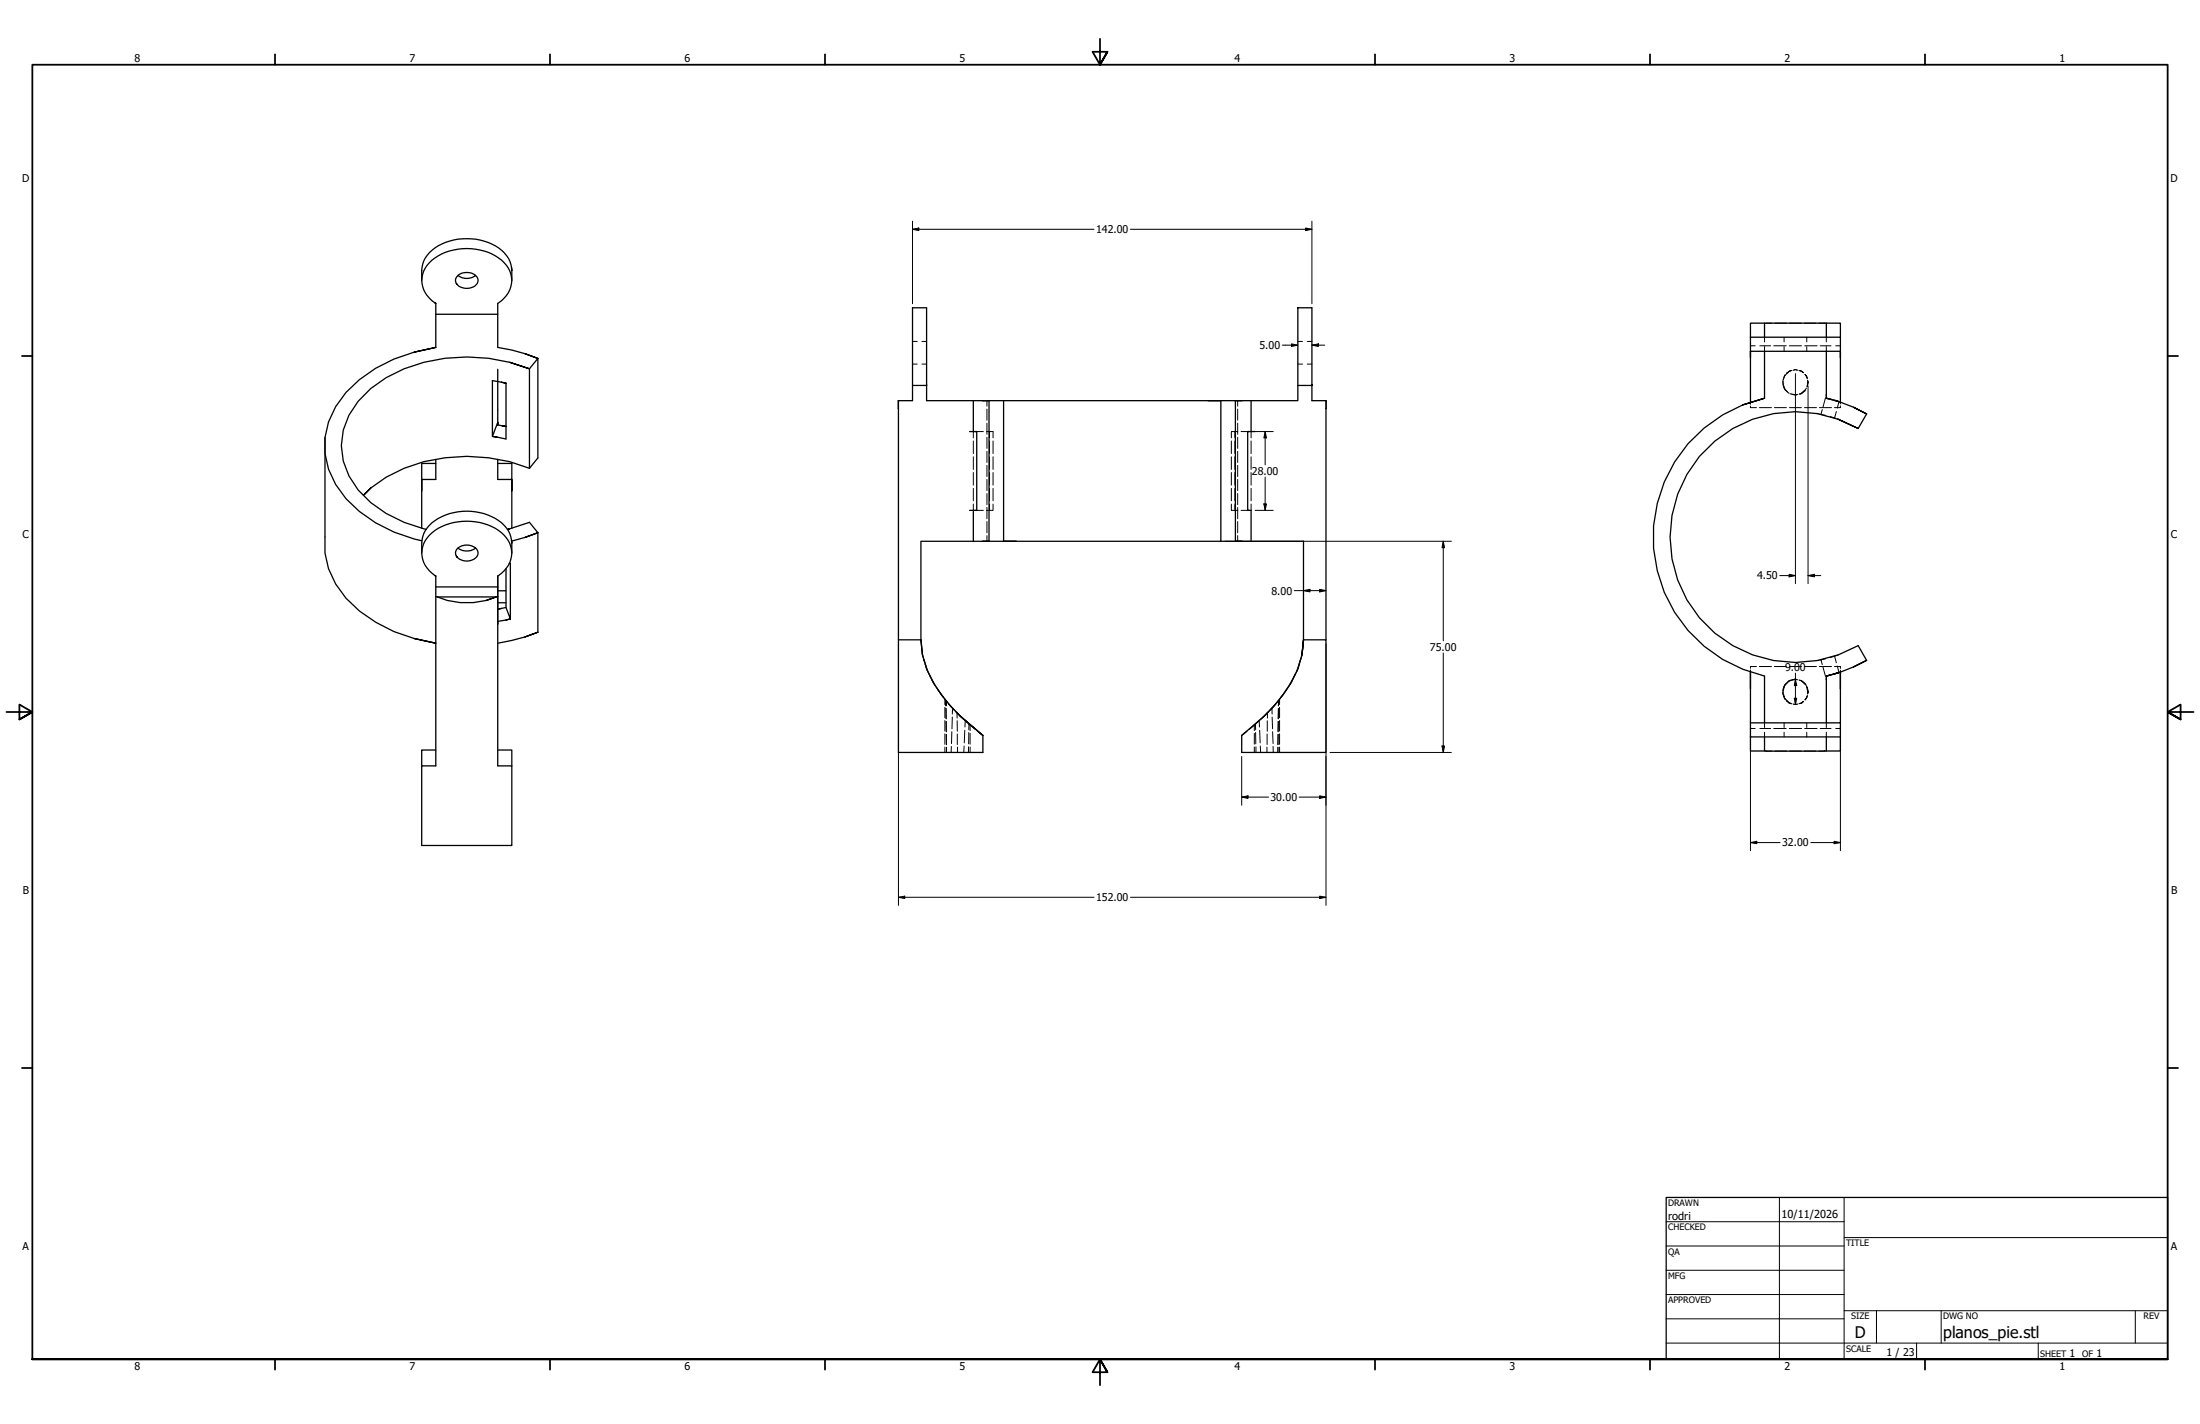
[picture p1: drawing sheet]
<svg xmlns="http://www.w3.org/2000/svg" width="864mm" height="559mm" viewBox="0 0 864 559" stroke-linecap="round" stroke-linejoin="round" font-family="sans-serif">
<!-- layer: Visible (ANSI) -->
<g fill="none" stroke="#000" stroke-width=".51">
<path d="M170.8 118.9l.3 .2a10.2 10.2 0 0 1-.3-17.9 22.4 22.4 0 0 1 27.1 1.9 10 10 0 0 1-2.5 16v17.2l5.5 1.1 5.2 1.4 5 1.9-5-1.9M171.1 119.1v17.2M179.1 111.3l.2 .2a2.93 2.93 0 0 1 2.6-4.4 4.2 4.2 0 0 1 5.7 3.3 5 5 0 0 1-8 1.4l-.3-.3M179.8 108.1a5.6 5.6 0 0 0 6.9 0h-.1M200.8 104.9l.1 1.2a12.6 12.6 0 0 0-9.3-11 22.4 22.4 0 0 0-23.1 4.1 10 10 0 0 0-3 6.9v3.9M200.9 106.1v3.9M162.6 138.2l8.5-1.9a59.6 59.6 0 0 0-35.3 17.7 30 30 0 0 0 0 41.7 55.3 55.3 0 0 0 29.8 16.5M171.1 123.3h24.3M687.1 132.3h35.3M692.7 126.8h-5.6v5.5M692.7 137.9v18.4M716.9 126.8h5.5v11.1h-35.3v-5.6"/>
<path d="M716.9 126.8h-24.2v5.5M716.9 126.8v5.5M716.9 137.9v18.4M195.4 144.9v21.9l3.2 .5-1.6-.2M196.8 150l1.8 .4-5.3-1v21.9l2.1-5.6v1.1v-1.1M198.6 150.4v21.9l-5.3-1 1.8 .2M200.1 142.2l7.7 2.5a66.5 66.5 0 0 0-56.2 3.5 34.7 34.7 0 0 0-16.9 20.6 26.5 26.5 0 0 0 5.9 23.5 48.9 48.9 0 0 0 26.7 15.4M211.1 140.7v39l-3.3 4.1v-39.1zM352.7 157.2v3.1M358.2 151.3v5.9h-5.5v93.9M358.2 151.3h5.5v5.9h18.4M363.7 150.9v.4v-30.5h-5.5v30.5"/>
<path d="M382.1 157.2h6.1h-2.6M382.1 157.2v12.2M388.2 157.2h5.8v55.2h-5.8zM394 157.2h85.2h-4.9M479.2 157.2h5.7v55.2h-5.7zM487.6 157.2h-2.7h6.2M491.1 157.2v12.2M509.5 151.3h5.5v5.9h5.5v93.9M509.5 151.3v5.9h-18.4M515 150.9v.4v-30.5h-5.5v30.5M520.5 157.2v3.1M684.1 158.9l8.6-2.6a55.8 55.8 0 0 0-43.8 54.5 55.8 55.8 0 0 0 43.8 54.5v18.4"/>
<path d="M687.1 140.4v-2.5v20.1M708.5 153.4l-1.6 1.2M716.9 156.3l5 1.3-1.6-.5M716.9 156.3l5.5 1.5 5.2 2 5.1 2.6-5.1-2.6M716.9 156.3l1.7 .4M721.9 157.6l.5 .2M722.4 140.4v-2.5v19.9M127.6 171.7v39.1a30.9 30.9 0 0 0 8.2 24 58.5 58.5 0 0 0 35.3 17.6l-8.5-1.8M380.6 169.4h1.5M382.1 169.4h1.3h-.4M383.4 169.4v30.9M489.8 169.4v30.9"/>
<path d="M490.3 169.4h-.5h1.3M491.1 169.4h1.5M721.6 164.5l7.8 3.6a49.2 49.2 0 0 0-73.8 42.7 49.2 49.2 0 0 0 73.8 42.6l3.3 5.7M732.7 162.4l-3.3 5.7M165.5 192.6v-4.4v19.1M171.1 180.3v7.9h-5.6v-6.3h5.6M195.4 180.3v7.9h5.5v-6.3h-5.5M200.9 192.6v-4.4v19.1M207.8 183.8a65.9 65.9 0 0 0-56.2 3.5l-6.1 4.2-2.8 2.9 2.8-2.9M179.1 218.2l.2 .3a2.93 2.93 0 0 1 2.6-4.4 4.2 4.2 0 0 1 5.7 3.2 5 5 0 0 1-7.5 1.9l-.8-.7M179.8 215.1a5.8 5.8 0 0 0 6.9 0h-.1M200.1 207.5l-1 .2 8.7-2.7 3.3 4v39.1"/>
<path d="M200.8 211.9l.1 1.2a12 12 0 0 0-7.9-10.3 22.4 22.4 0 0 0-24.5 3.4 10 10 0 0 0-3 6.9v3.9M200.9 213.1v3.9M206.1 210.9l5-1.9-5 1.9-5.2 1.4M380.6 200.3h2.8h-.4M382.1 212.4h-20.6v38.7h-8.8M382.1 212.4h6.1h-2.6M382.1 200.3v12.1M398.9 212.4h-4.9h85.2M487.6 212.4h-2.7h6.2M490.3 200.3h-.5h1.3v12.1M491.1 212.4h20.6v38.7M170.8 225.9l.3 .2a10.2 10.2 0 0 1-.3-17.9 23 23 0 0 1 26.1 .9 10.1 10.1 0 0 1-1.5 17v18.8"/>
<path d="M171.1 226.1v74.4h-5.6v31.3h35.4v-31.3h-5.5v-70.2h-24.3M171.1 234.2l.6 .1M171.7 234.3a29.6 29.6 0 0 0 23.1 0l-4 1.3M195.4 234.2l-23.7 .1M195.4 231.8h3.2M195.4 236.5h3.2M198.6 238.4l-3.2 .6 1.4-.2M199.9 221.1l.4-.1v21.9l-1.7-4.5v-15.3M198.7 243.3l1.6-.4-4.9 .9M206.1 249.9l5-1.8-5 1.8-10.7 2.5M352.7 251.1v44.2h33.1v-6.7M362.1 257.2l-.6-6.1a36.3 36.3 0 0 0 7.9 21.3l3.6 4.5 4 4.2 8.8 7.5-8.8-7.5"/>
<path d="M362.8 259.1l1.2 3.9M510.4 259.1l-1.2 3.9M511.7 251.1h8.8v44.2h-33.1v-6.7a67 67 0 0 0 22.1-26.2l1.6-5.6 .6-5.7-.6 5.7M511.7 251.1l-.7 6.1M365.1 265.2l1.7 3.3M368.2 270.6l2.1 3M372.9 276.7l.3 .4M500.3 276.7l-.3 .4M505 270.6l-2.1 3M508.1 265.2l-1.7 3.3M687.1 270.3v-6.7v20.1M699.9 271.9l.4 1.5"/>
<path d="M700.3 269.5l-.3 1.5M700.7 274.1l1.3 1.4M702.2 267.3l-1.5 1.6M704.8 266.5l-2.4 .6M707.6 267.5l1.3 1.2M709.2 269.4l.5 1.9M718.6 264.9l-1.7 .4v18.4M722.4 263.8l-.5 .1M722.4 270.3v-6.6v25.5M727.6 261.7l5.1-2.6-5.1 2.6-5.2 2.1-5.5 1.5 5-1.4-1.6 .5M171.1 294.3h-5.6v6.2M195.4 294.3h5.5v6.2"/>
<path d="M376.9 280.9l.2 .3M496.4 280.9l-.3 .3M687.1 289.2v5.5h5.6M687.1 283.7h35.3M687.1 283.7v5.5M687.2 289.2h35.2M692.7 289.2v5.5h24.2M716.9 289.2v5.5M722.4 289.2v5.5h-5.5"/>
</g>
<!-- layer: Hidden (ANSI) -->
<g fill="none" stroke="#000" stroke-width=".39">
<path d="M358.2 134h1.8M361.9 134h1.8M509.5 134h1.8M513.1 134h1.9M687.1 135.7h1.9M690.8 135.7h4.3M692.7 132.3v1.9M692.7 136v1.9M693.3 126.8h2.3M696.3 135.7h4.9M696.7 126.8h4.7M700.3 132.3v1.9"/>
<path d="M700.3 136v1.9M702.4 135.7h4.8M702.5 126.8h4.6M708.2 126.8h4.7M708.4 135.7h4.9M709.2 132.3v1.9M709.2 136v1.9M714 126.8h2.3M714.5 135.7h4.3M716.9 132.3v1.9M716.9 136v1.9M720.6 135.7h1.8"/>
<path d="M358.2 142.9h1.8M361.9 142.9h1.8M387.4 157.2v2.2M485.8 157.2v2.2M509.5 142.9h1.8M513.1 142.9h1.9M687.1 158v.6M687.1 159.3v.7h2.4M690.6 160h4.8M696.5 160h4.7M699.9 150.7l.6 1.8M700 149.5l-.2 .6 .7 2.4"/>
<path d="M700.1 151.4l.7 1.7M700.5 152.5l1.2 1.2M700.5 152.5l.1 .2M700.7 147.2l-.8 2 .1 1.4M700.7 147.1l-.7 1.7M700.7 152.9l.1 .2M700.8 153.1l1.4 1.2M701.5 146.3l-.3 .3M702.3 145.7l-2 2.3M702.3 145.7l-.4 .3M702.4 160h4.7M702.4 145.7h-.1"/>
<path d="M702.6 154.5l.3 .1M702.8 145.5l-1.5 1M702.8 145.5h-.2M703.1 154.6l1.7 .4M703.1 145.5l-.8 .2M703.3 154.7l1.5 .3M703.5 145.4l-.7 .1M704.8 145l-.8 .3M704.8 145l-.7 .2M704.8 145l.8 .3M704.8 145l.7 .2M705.5 154.9l-.7 .1"/>
<path d="M705.6 154.7l-.8 .3M706.1 145.4l.7 .1M706.4 145.5l.7 .2M706.8 145.5l.2 .1M706.8 145.5l1 .7M707 154.5l-.8 .2M708 146.2l-.7-.5 .6 .6M708.3 160h4.7M708.5 153.1l-1.4 1.3M708.5 146.9l.6 .7M708.6 153.2l-1.3 1.1-.9 .3M708.6 146.9l.5 .7"/>
<path d="M708.7 147.1l.7 1M709.1 152.3l-.6 1.1M709.1 147.6l.2 .8M709.1 147.6l.1 .1M709.3 147.9l.1 .2M709.4 148.1l.1 .6M709.5 149.2l.2 .9M709.6 149.3l.1 .6M709.7 150.1l-.3 1.6M709.7 149.9v.2M709.7 150.1l-.4 1.6M709.7 149.9l-.2 1.2"/>
<path d="M714.2 160h4.7M716.6 156.1l-1 3.7M716.9 155.2v-.5v1.6M721.9 157.6l-.7 2.5M722.4 157.8v.7M722.4 159.3v.7h-2.3M382.1 169.4v2.4M382.1 173v5M382.1 179.3v4.9M383.4 169.4h2.6M387.3 169.4h2.5v2.4M387.4 160.5v4.4"/>
<path d="M387.4 166.1v4.3M387.4 171.6v4.4M387.4 177.1v4.4M388.4 169.4v2.4M388.4 173v5M388.4 179.3v4.9M389.8 173v5M389.8 179.3v4.9M483.4 173v5M483.4 179.3v4.9M484.8 169.4v2.4M484.8 173v5"/>
<path d="M484.8 179.3v4.9M485.8 160.5v4.4M485.8 166.1v4.3M485.8 171.6v4.4M485.8 177.1v4.4M485.9 169.4h-2.5v2.4M487.2 169.4h2.6M491.1 169.4v2.4M491.1 173v5M491.1 179.3v4.9M713.4 162.3l.5 .1M714.3 162.5l.5 .1"/>
<path d="M714.8 162.6l1.9 .4M715.3 160.7l-.5 1.9M718.4 163.4l1.8 .6M720.2 164l.5 .2M720.9 161.5l-.7 2.5M721.2 164.3l.4 .2M382.1 185.4v5M382.1 191.6v4.9M382.1 197.8v2.5M387.4 182.6v4.4M387.4 188.2v4.3M387.4 193.7v4.4"/>
<path d="M387.4 199.1v4.5M388.4 185.4v5M388.4 191.6v4.9M388.4 197.8v2.5M389.8 197.8v2.5h-2.5M389.8 185.4v5M389.8 191.6v4.9M483.4 197.8v2.5h2.5M483.4 185.4v5M483.4 191.6v4.9M484.8 185.4v5M484.8 191.6v4.9"/>
<path d="M484.8 197.8v2.5M485.8 182.6v4.4M485.8 188.2v4.3M485.8 193.7v4.4M485.8 199.1v4.5M491.1 185.4v5M491.1 191.6v4.9M491.1 197.8v2.5M383.4 200.3h2.6M387.4 204.7v4.4M387.4 210.2v2.2M485.8 204.7v4.4"/>
<path d="M485.8 210.2v2.2M487.2 200.3h2.6M361.5 251.1l.3 2.3M361.8 254.5l1 4.9M362.1 257.2l.2 .6M362.5 258.5l.3 .6M510.7 258.5l-.3 .6M511 257.2l-.1 .6M511.4 254.5l-1 4.9M511.7 251.1l-.2 2.3M713.9 259.1l-.5 .1M714.8 259h-.5"/>
<path d="M716.7 258.5l-1.9 .5 .5 1.8M720.2 257.5l-1.8 .6M720.2 257.5l.7 2.6M720.7 257.4l-.5 .1M721.6 257l-.4 .2M363.2 260.6l2 4.9M364 263l.3 .8M364.7 264.5l.4 .7M365.8 266.7l2.8 4.5M366.8 268.5l.4 .7M367.7 269.9l.5 .7M369.3 272.3l1.6 2.1"/>
<path d="M370.3 273.6l.2 .2M370.7 274.1l.2 .3M370.9 274.4v2.1M370.9 277.6v4.1M371.2 274.8l.1 .2M371.3 275l1.4 1.6M371.3 277v-2v2M371.3 278l.1 4.1M371.3 275l.6 .5M372.4 276.2l.5 .5M372.4 276.2l2.2 2.4M373.2 277.1l1.3 1.4"/>
<path d="M373.5 277.4l3.1 3.2M373.7 277.6l.3 .3-.2 2.3M375.1 279.1l.6 .7M375.4 279.5l2.8 2.7M375.7 279.8l.3 .4M375.7 279.8v2M375.7 279.8l.6 .6M497.8 279.5l-2.8 2.7M498.1 279.1l-.6 .7v2M499.3 277.9l-.6 .6M499.3 277.9l.1 2.3M499.5 277.6l-.2 .3"/>
<path d="M499.7 277.4l-3 3.2M499.8 277.4l-.5 .5M500 277.1l-.3 .3M500.8 276.2l-.5 .5M500.8 276.2l-2.2 2.4M501.8 278v4.1M501.8 275l-.5 .5M501.9 275l-1.5 1.6M501.9 275l-.1 2M502 274.8l-.1 .2M502.3 274.4v2.1M502.3 277.6v4.1"/>
<path d="M502.5 274.1l-.2 .3M502.9 273.6l-.2 .2M503.9 272.3l-1.6 2.1M505.5 269.9l-.5 .7M506.4 268.5l-.4 .7M507.4 266.7l-2.8 4.5M508.5 264.5l-.4 .7M509.2 263l-.3 .8M510 260.6l-.5 1.8-1.5 3.1M687.1 262.9v.7M689.5 261.6h-2.4v.7M690.6 261.6h4.8"/>
<path d="M696.5 261.6h4.7M699.8 271.6l.1 .3M700 271l-.1 1.4 .8 2-.7-1.7M700 271l-.1 .3M700.3 273.4l.1 .3M700.4 269.3l-.1 .2M700.5 273.9l.2 .2M700.5 269l-.6 1.8M700.5 269v.2M700.6 268.9l-.1 .1M700.7 268.9l-.2 .1M700.8 268.5l-.7 1.6"/>
<path d="M700.8 268.5l-.1 .2M701.2 275l.3 .3M701.3 275l1.5 1M702.1 275.6l.2 .2M702.2 275.7l.1 .1M702.2 267.2l-1.4 1.3M702.3 275.8l.8 .2M702.3 267.2l-.1 .1M702.3 275.8l.1 .1M702.4 261.6h4.7M702.4 267.1v.1M702.6 276h.2"/>
<path d="M702.8 276l.7 .2M702.9 266.9l-.3 .2M704 276.3l.8 .2M704.1 276.4l.7 .1M704.8 266.5l-1.5 .3M704.8 266.5l.8 .3M704.8 266.5l.7 .2M705.5 276.4l-.7 .1M705.6 276.3l-.8 .2M706.2 266.8l.8 .3M706.4 267l.7 .1M706.8 276l-.7 .2"/>
<path d="M706.9 267l1.8 1.5M707 276h-.2M707.3 275.8l-.2 .1M707.3 275.8l-.9 .2M707.4 267.3l1.2 1.1M707.5 267.4l.1 .1M707.8 275.3l-1 .7M707.9 275.2l-.6 .6M708 275.3l-.7 .5M708.3 261.6h4.7M708.9 268.7l.1 .2M709.1 274l-.6 .6"/>
<path d="M709.1 269.1l.1 .3M709.1 274l-.5 .7M709.2 273.8l-.1 .2M709.2 269.5l.5 2.2M709.3 273.2l-.2 .8M709.4 273.4l-.7 1M709.4 273.4l-.1 .2M709.4 269.8l.3 1.7M709.5 272.9l-.1 .5M709.7 271.3h.1M709.7 271.6l-.2 .8M709.7 271.4v.1"/>
<path d="M709.7 271.7h.1M709.7 271.7l-.1 .6M714.2 261.6h4.7M715.6 261.7l1 3.7M716.9 265.3v1.5v-.4M720.1 261.6h2.3v.7M721.2 261.4l.7 2.5M722.4 263v.7M370.9 282.8v4.1M370.9 288v4.1M370.9 293.2v2.1M371.4 283.1l.1 4"/>
<path d="M371.5 288.2v4M371.5 293.2v2.1M373.4 292.9v2.4M373.6 287.1l-.1 4.7M373.8 281.4l-.1 4.6M375.7 282.8l.1 4.2M375.8 288v4.2M375.9 293.2v2.1M376.4 280.5l1.1 1.1M377.3 281.4l1.6 1.4M378.5 292.7l-.2 2.6M378.7 286.6l-.2 4.9"/>
<path d="M378.9 282.8l.6 .6M378.9 282.8l-.1 2.5M379.3 283.1l1.1 1.1M380.2 284l.6 .5M380.2 293.1v2.2M380.3 287.5l-.1 4.4M380.4 284.2l.1 .1M380.4 284.2l-.1 2.2M380.7 284.4l.1 .1M380.8 284.5v2.2M380.8 287.8v4.2M380.8 293.1v2.2"/>
<path d="M380.8 284.5l2 1.7M383.8 287l2 1.6M489.6 286.8l-2.2 1.8 2-1.6M492.4 284.5v2.2M492.4 287.8v4.2M492.4 293.1v2.2M492.4 284.5l-2 1.7M492.5 284.4l-.1 .1M492.8 284.2l.1 2.2M492.8 284.2l-.1 .1M492.8 284.2l-2.1 1.7M492.9 287.5l.1 4.4"/>
<path d="M493 284l-.6 .5M493 293.1v2.2M494 283.1l-1.2 1.1M494.3 282.8l-.7 .6M494.3 282.8l.1 2.5M494.5 286.6l.2 4.9M494.7 292.7l.2 2.6M495.9 281.4l-1.6 1.4M496.3 280.9l-.6 .7M496.8 280.5l-.4 .4M497.1 280.2l.4-.4-.6 .6M497.3 293.2v2.1"/>
<path d="M497.4 288v4.2M497.5 282.8v4.2M499.4 281.4l.2 4.6M499.6 287.1l.1 4.7M499.7 292.9l.1 2.4M501.6 293.2v2.1M501.7 288.2l-.1 4M501.8 283.1l-.1 4M502.3 282.8v4.1M502.3 288v4.1M502.3 293.2v2.1M687.1 285.9h1.9"/>
<path d="M690.8 285.9h4.3M692.7 283.7v1.8M692.7 287.3v1.9M693.3 294.7h2.3M696.3 285.9h4.9M696.7 294.7h4.7M700.3 283.7v1.8M700.3 287.3v1.9M702.4 285.9h4.8M702.5 294.7h4.6M708.2 294.7h4.7M708.4 285.9h4.9"/>
<path d="M709.2 283.7v1.8M709.2 287.3v1.9M714 294.7h2.3M714.5 285.9h4.3M716.9 283.7v1.8M716.9 287.3v1.9M720.6 285.9h1.8"/>
</g>
<!-- layer: Border (ANSI) -->
<g fill="none" stroke="#000" stroke-width=".7">
<path d="M431.8 15.2v10.2l-2.9-5.1h5.8l-2.9 5.1 2.9-5.1M107.9 21.3v4.1M215.9 21.3v4.1M323.8 21.3v4.1M539.8 21.3v4.1M647.7 21.3v4.1M755.6 21.3v4.1M8.6 139.7h4.1M850.9 139.7h4.1M2.5 279.4h10.2l-5.1-2.9v5.8l5.1-2.9-5.1 2.9M861.1 279.4h-10.2l5.1-2.9v5.8l-5.1-2.9 5.1 2.9M8.6 419.1h4.1"/>
<path d="M850.9 419.1h4.1M12.7 533.4v-508h838.2v508h-838.2h838.2M107.9 533.4v4.1M215.9 533.4v4.1M323.8 533.4v4.1M434.7 538.5l-2.9-5.1 2.9 5.1h-5.8l2.9-5.1v10.2M539.8 533.4v4.1M647.7 533.4v4.1M755.6 533.4v4.1"/>
</g>
<!-- layer: Title (ANSI) -->
<g fill="none" stroke="#000" stroke-width=".39">
<path d="M654 479.4h69.9M698.5 469.9v63.5M723.9 469.9v63.5M654 488.9h69.9M654 498.5h69.9M723.9 485.6h127M654 508h69.9M654 517.5h69.9M723.9 514.3h127M736.6 514.3v12.7M762 514.3v12.7M838.2 514.3v12.7"/>
<path d="M654 527h196.9M752.3 527v6.4M800.1 527v6.4"/>
</g>
<path d="M654 469.9h196.9v63.5h-196.9z" fill="none" stroke="#000" stroke-width=".51"/>
<!-- layer: Dimension (ANSI) -->
<g fill="none" stroke="#000" stroke-width=".39">
<path d="M358.2 90l2.5-.5v1zM358.2 90h71.3M358.2 86.8v32.4M443.7 90h71.3M512.5 89.5l2.5 .5-2.5 .5zM515 86.8v32.4M503.4 135.4h6.1M507 134.9l2.5 .5-2.5 .6zM515 135.4l2.5-.5v1.1zM515 135.4h5M704.8 146.6v82.4M709.7 151.4v77.6"/>
<path d="M492.7 169.4h7.1M496.6 169.4l.5 2.4h-1zM496.6 169.4v13M496.1 197.7h1l-.5 2.6zM496.6 187.2v13.1M480.8 212.4h88.9M492.7 200.3h7.1M566.5 212.4l.6 2.5h-1.1zM566.5 212.4v39.1M508.1 231.8h12.4M511.7 231.8l2.5-.5v1zM518 231.3l2.5 .5-2.5 .5z"/>
<path d="M698.6 225.9h6.2M702.3 225.4l2.5 .5-2.5 .5zM709.7 225.9l2.6-.5v1zM709.7 225.9h5.1M352.7 252.7v102.6M520.5 252.7v102.6M566.5 256.2v39.1M704.3 274h1l-.5 2.5zM704.8 266.5l.5 2.5h-1zM704.8 264.2v12.3M487.4 296.9v19.1M522.1 295.3h47.6"/>
<path d="M566 292.7h1.1l-.6 2.6zM687.1 285.2v48.6M722.4 285.2v48.6M487.4 312.8l2.5-.5v1zM487.4 312.8h10.6M510 312.8h10.5M518 312.3l2.5 .5-2.5 .5zM687.1 330.6l2.5-.5v1zM687.1 330.6h11.7M710.8 330.6h11.6M720 330.1l2.4 .5-2.4 .5zM352.7 352.1l2.5-.4v.9z"/>
<path d="M352.7 352.1h76.8M443.7 352.1h76.8M518 351.7l2.5 .4-2.5 .5z"/>
</g>
<g fill="#000">
<path d="M358.2 90l2.5-.5v1zM512.5 89.5l2.5 .5-2.5 .5zM507 134.9l2.5 .5-2.5 .6zM515 135.4l2.5-.5v1.1zM496.6 169.4l.5 2.4h-1zM496.1 197.7h1l-.5 2.6zM566.5 212.4l.6 2.5h-1.1zM511.7 231.8l2.5-.5v1zM518 231.3l2.5 .5-2.5 .5zM702.3 225.4l2.5 .5-2.5 .5zM709.7 225.9l2.6-.5v1zM704.3 274h1l-.5 2.5z"/>
<path d="M704.8 266.5l.5 2.5h-1zM566 292.7h1.1l-.6 2.6zM487.4 312.8l2.5-.5v1zM518 312.3l2.5 .5-2.5 .5zM687.1 330.6l2.5-.5v1zM720 330.1l2.4 .5-2.4 .5zM352.7 352.1l2.5-.4v.9zM518 351.7l2.5 .4-2.5 .5z"/>
</g>
<g font-size="6.3">
<text x="728.1" y="524.9">D</text>
<text x="762.8" y="525">planos_pie.stl</text>
</g>
<g font-size="4.3">
<text x="654.8" y="478.6">rodri</text>
<text x="699.3" y="478">10/11/2026</text>
</g>
<g font-size="4.2">
<text x="52.8" y="24.4">8</text>
<text x="160.8" y="24.4">7</text>
<text x="268.7" y="24.4">6</text>
<text x="376.7" y="24.4">5</text>
<text x="484.6" y="24.4">4</text>
<text x="592.6" y="24.4">3</text>
<text x="700.5" y="24.4">2</text>
<text x="808.5" y="24.4">1</text>
<text x="8.8" y="71.4">D</text>
<text x="852" y="71.4">D</text>
<text x="430.3" y="91.5">142.00</text>
<text x="494.4" y="137">5.00</text>
<text x="491.4" y="186.3">28.00</text>
<text x="8.9" y="211.1">C</text>
<text x="852.2" y="211.1">C</text>
<text x="689.7" y="227.4">4.50</text>
<text x="499.1" y="233.3">8.00</text>
<text x="561.3" y="255.3">75.00</text>
<text x="700.7" y="263.3">9.00</text>
<text x="498.7" y="314.3">30.00</text>
<text x="699.6" y="332.2">32.00</text>
<text x="9" y="350.8">B</text>
<text x="430.3" y="353.6">152.00</text>
<text x="852.2" y="350.8">B</text>
<text x="8.9" y="490.5">A</text>
<text x="852.2" y="490.5">A</text>
<text x="740.5" y="532">1 / 23</text>
<text x="812.4" y="532.6">1</text>
<text x="823" y="532.6">1</text>
<text x="52.8" y="537.5">8</text>
<text x="160.8" y="537.5">7</text>
<text x="268.7" y="537.5">6</text>
<text x="376.7" y="537.5">5</text>
<text x="484.6" y="537.5">4</text>
<text x="592.6" y="537.5">3</text>
<text x="700.5" y="537.5">2</text>
<text x="808.5" y="537.5">1</text>
</g>
<g font-size="3.5">
<text x="654.8" y="473.2">DRAWN</text>
<text x="654.8" y="482.8">CHECKED</text>
<text x="724.7" y="488.9">TITLE</text>
<text x="654.8" y="492.3">QA</text>
<text x="654.8" y="501.8">MFG</text>
<text x="654.8" y="511.4">APPROVED</text>
<text x="726.7" y="517.7">SIZE</text>
<text x="762.8" y="517.7">DWG NO</text>
<text x="841.4" y="517.7">REV</text>
<text x="724.7" y="530.4">SCALE</text>
<text x="800.9" y="532.6">SHEET</text>
<text x="817.4" y="532.6">OF</text>
</g>
</svg>
